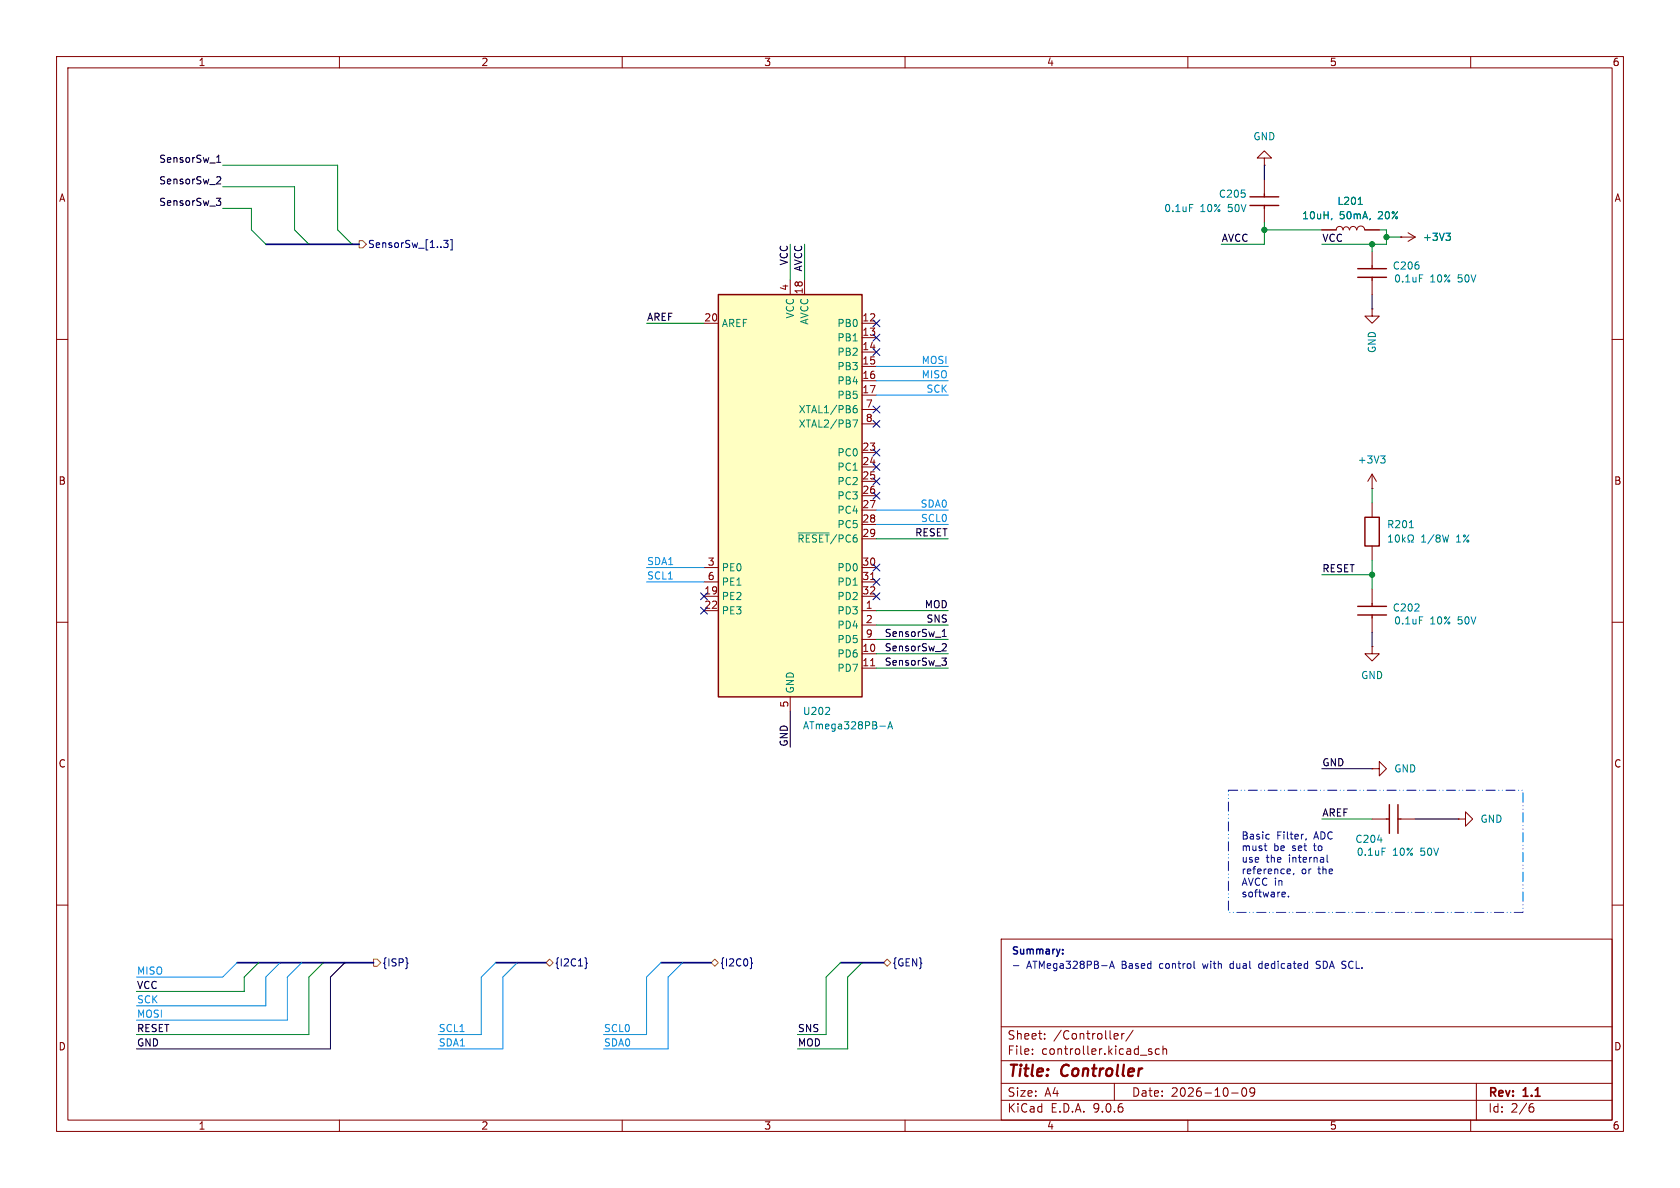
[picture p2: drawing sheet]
<svg xmlns="http://www.w3.org/2000/svg" width="297mm" height="210mm" viewBox="0 0 297 210" stroke-linecap="round" stroke-linejoin="round" font-family="sans-serif">
<g fill="none" stroke="#840000" stroke-width=".18">
<path d="M10 10h277v190h-277zM12 12h273v186h-273zM60 10v2M110 10v2M160 10v2M210 10v2M260 10v2M233.7 40.6h2.5M236.2 40.6a.59 .59 0 0 1 .6-.6 .59 .59 0 0 1 .6 .6M238.5 40.6l-.1-.3-.4-.2-.4 .2-.2 .3M239.8 40.6a.61 .61 0 0 0-.6-.6 .61 .61 0 0 0-.6 .6M239.9 40.6a.68 .68 0 0 1 .7-.6 .68 .68 0 0 1 .7 .7"/>
<path d="M241.3 40.6h2.5M247.6 41.9h.1M247.6 41.9h2.6M248.9 41.1l1.3 .8M250.2 41.9l-1.3 .8M10 60h2M285 60h2M242.6 86.4h.1M242.6 83.8l-.8 1.3M242.6 83.8l.7 1.3M242.6 83.8v2.6M242.6 88.9v2.5"/>
<path d="M242.6 96.5v2.6M10 110h2M242.6 114.3v1.3h1.2l-1.2 1.2-1.3-1.2h1.3M242.6 114.3h.1M242.6 104.1v2.6M242.6 109.2v2.6M285 110h2M242.6 135.9h1.2v-1.3l1.3 1.3-1.3 1.3v-1.3M242.6 135.9h.1M242.6 144.8h2.5M247.6 144.8h2.6M257.8 144.8h1.3v-1.3l1.2 1.3-1.2 1.3v-1.3"/>
<path d="M257.8 144.8h.1M10 160h2M177 166h108v32h-108zM285 160h2M60 198v2M110 198v2M160 198v2M177 194.5h108M177 191.5h108M177 187.5h108M177 181.5h108M182.5 186.3v.1"/>
<path d="M182.5 185.5v.1M184.7 183.6v.1M184.7 182.8v.1M197 191.5v3M197.2 182.7l.4 .1 .1 .3-.7 .1M197.6 183.6l-.4 .1M198.3 182.7v1M198.7 182.7l-.2 .1-.2 .2M200.3 182.1l-1.3 2M203.1 185.8l.5 .2 .1 .2-.2 .2-.5-.1M203.1 185.5h.5M205 185.5l-.5-.1-.3 .3v.4l.2 .2h.6"/>
<path d="M205.6 185.5l.2-.1 .4 .1v.9M205.6 184.9v1.5M210 198v2M217.7 193.2h1.2M219.7 192.4l.2-.1a.81 .81 0 0 1 .6 .6 .81 .81 0 0 1-.3 .8l-.2 .1a.81 .81 0 0 1-.3-1.4zM221.8 192.9l-.3 .3h-.3l-.2-.3 .1-.5 .4-.1 .2 .1a.99 .99 0 0 1-.3 1.4h-.3M260 198v2M261 191.5v6.5M270.6 195.7h.4l.2 .3-.1 .5-.5 .1M271 195.1l-.4 .1"/>
</g>
<g fill="none" stroke="#008484" stroke-width=".18">
<path d="M235.5 38.6l-.2 .3M240.1 36.1h.7M255.6 41.2h.8l-.4 .5M256.2 41.7l.2 .2v.3l-.2 .3M244.1 80.6h.8l-.5 .5M244.6 81.1l.3 .2v.3l-.3 .3M245.5 95.8h.7M245.5 94.9l.3-.3v1.2M246.8 94.7l.2-.1a.68 .68 0 0 1 .4 .6 .68 .68 0 0 1-.4 .6l-.2-.1-.1-.4zM247.9 94.6v1.2M248.1 95.3l.3 .5M248.4 95l-.5 .5"/>
<path d="M248.9 95.8h.3v-.2a.54 .54 0 0 1-.3-.8 .54 .54 0 0 1 .8-.2 .58 .58 0 0 1-.1 1v.2h.3M249.2 93.3h.7M256.1 94.6l-.3 1.2M250.9 109h.6M243.5 148.5h.8M244.3 149.9h.6"/>
</g>
<path d="M241.3 91.4h2.5v5.1h-2.5zM240 107.2h5.1M240 108.7h5.1M242.6 106.7v.5M242.6 108.7v.5M245.1 144.8h.5M245.6 142.2v5.1M247.1 144.8h.5M247.1 142.2v5.1" fill="none" stroke="#840000" stroke-width=".25"/>
<path d="M127 52.1h25.4v71.1h-25.4z" fill="#ffffc2"/>
<path d="M221 36.3h5.1M221 34.8h5.1M223.5 34.3v.5M223.5 36.3v.5M127 52.1h25.4v71.1h-25.4zM240 49h5.1M240 47.5h5.1M242.6 47v.5M242.6 49v.5" fill="none" stroke="#840000" stroke-width=".25"/>
<g fill="none" stroke="#840000" stroke-width=".18">
<path d="M223.5 27.9h1.3l-1.3-1.2-1.3 1.2h1.3v1.3M223.5 29.2h.1M223.5 31.8v2.5M223.5 36.8v2.6M124.5 57.2h2.5M139.7 49.5v2.6M142.2 49.5v2.6M152.4 57.2h2.5M152.4 59.7h2.5M233.7 40.6h2.5M241.3 40.6h2.5M242.6 54.6v1.3h1.2l-1.2 1.3-1.3-1.3h1.3"/>
<path d="M242.6 54.6h.1M242.6 44.5v2.5M242.6 49.5v2.6M247.6 41.9h.1M152.4 62.2h2.5M152.4 64.8h2.5M152.4 67.3h2.5M152.4 69.9h2.5M152.4 72.4h2.5M152.4 74.9h2.5M152.4 80h2.5M152.4 82.6h2.5"/>
<path d="M152.4 85.1h2.5M152.4 87.6h2.5M152.4 90.2h2.5M152.4 92.7h2.5M152.4 95.3h2.5M124.5 100.3h2.5M124.5 102.9h2.5M124.5 105.4h2.5M124.5 108h2.5M152.4 100.3h2.5M152.4 102.9h2.5M152.4 105.4h2.5"/>
<path d="M152.4 108h2.5M152.4 110.5h2.5M152.4 113h2.5M152.4 115.6h2.5M152.4 118.1h2.5M153.9 102.5h.7M153.9 117.7h.7M139.7 123.2v2.5"/>
</g>
<g fill="none" stroke="#008484" stroke-width=".18">
<path d="M210.3 36.1h.6M235.5 38.6l-.2 .3M240.1 36.1h.7M250.9 48.6h.6M255.6 41.2h.8l-.4 .5M256.2 41.7l.2 .2v.3l-.2 .3M150.8 74.2h.8l-.5 1.3M150.9 72.3l.4-.1 .2 .2-.1 .5-.3 .1-.2-.2M151.4 71.7l-.3 .1-.2 .2M141.1 94.2h5.5M145.9 126.3h.8M146.6 125.2v.4"/>
<path d="M155.6 128.4h.9M157 128.8l.4-1.2 .4 1.2M157.1 128.5h.6"/>
</g>
<path d="M63.5 42.5h.6l.7 .7-.7 .6h-.6zM66 169.5h.7l.6 .7-.6 .6h-.7zM96.5 170.2l.7-.7 .6 .7-.6 .6zM125.7 170.2l.7-.7 .6 .7-.6 .6zM156.2 170.2l.6-.7 .7 .7-.7 .6z" fill="none" stroke="#848400" stroke-width=".18"/>
<g fill="none" stroke="#000084" stroke-width=".18">
<path d="M78.4 42.5h.8l-.4 .5 .4 .1v.5l-.2 .2-.6-.2M79.6 42.4h.3v1.8h-.3M154.3 59.1l1.2 1.2M154.3 56.5l1.2 1.3M155.5 59.1l-1.2 1.2M155.5 56.5l-1.2 1.3M154.3 79.4l1.2 1.2M154.3 74.3l1.2 1.2M154.3 71.8l1.2 1.2M154.3 61.6l1.2 1.2M155.5 74.3l-1.2 1.2M155.5 79.4l-1.2 1.2"/>
<path d="M155.5 71.8l-1.2 1.2M155.5 61.6l-1.2 1.2M154.3 87l1.2 1.2M154.3 81.9l1.2 1.3M154.3 99.7l1.2 1.2M154.3 84.5l1.2 1.2M155.5 87l-1.2 1.2M155.5 81.9l-1.2 1.3M155.5 99.7l-1.2 1.2M155.5 84.5l-1.2 1.2M123.9 104.8l1.2 1.2M123.9 107.3l1.2 1.3"/>
<path d="M125.1 104.8l-1.2 1.2M125.1 107.3l-1.2 1.3M154.3 104.8l1.2 1.2M154.3 102.3l1.2 1.2M155.5 104.8l-1.2 1.2M155.5 102.3l-1.2 1.2M72 170.2l.1 .1h-.1M103.4 169.3l.2 .2v.6l.2 .2-.2 .2v.6l-.2 .1M132.6 169.3l.3 .2v.6l.1 .2-.1 .2v.6l-.3 .1"/>
</g>
<g fill="none" stroke="#000" stroke-width=".18">
<path d="M38.2 35h.8l-.4 .5 .4 .2v.4l-.2 .2h-.4M38.3 28.7h.7M38.3 27.8l.4-.4v1.3M38.5 31.2l.4 .1 .1 .3-.8 .9h.8M223.5 29.2v2.6M242.6 52.1v2.5M166.5 116.3h.8l-.4 .5 .3 .1 .1 .5-.2 .2h-.4M166.6 112.5h.7M166.6 111.6l.3-.4v1.3M166.8 113.8h.4l.1 .4-.8 .9h.8M242.6 111.8v2.5M139.7 125.7v6.4"/>
<path d="M233.7 135.9h8.9M250.2 144.8h7.6M61 170.2l-2.6 2.5v12.7h-34.3"/>
</g>
<path d="M47 43.2h16.5M41.9 170.2h24.1M87.6 170.2h8.9M116.8 170.2h8.9M148.6 170.2h7.6" fill="none" stroke="#000084" stroke-width=".3"/>
<g fill="none" stroke="#008400" stroke-width=".18">
<path d="M39.4 29.2h20.3v11.4l2.5 2.6M39.4 33h12.7v7.6l2.5 2.6M39.4 36.8h5v3.8l2.6 2.6M223.5 39.4v3.8h-7.6M114.3 57.2h10.2M139.7 43.2v6.3M142.2 43.2v6.3M223.5 40.6h10.2M242.6 43.2v1.3M243.8 40.6h1.3v2.6h-11.4M245.1 41.9h2.5M154.9 95.3h12.7"/>
<path d="M242.6 86.4v2.5M242.6 99.1v5M154.9 113h12.7M154.9 118.1h12.7M154.9 115.6h12.7M154.9 108h12.7M154.9 110.5h12.7M233.7 101.6h8.9M233.7 144.8h8.9M45.7 170.2l-2.5 2.5v2.6h-19.1M57.1 170.2l-2.5 2.5v10.2h-30.5M148.6 170.2l-2.6 2.5v10.2h-5"/>
<path d="M152.4 170.2l-2.5 2.5v12.7h-8.9"/>
</g>
<g fill="none" stroke="#0089ff" stroke-width=".18">
<path d="M154.9 69.9h12.7M154.9 64.8h12.7M154.9 67.3h12.7M154.9 90.2h12.7M154.9 92.7h12.7M114.3 100.3h10.2M114.3 102.9h10.2M41.9 170.2l-2.5 2.5h-15.3M49.5 170.2l-2.5 2.5v5.1h-22.9M53.3 170.2l-2.5 2.5v7.6h-26.7M87.6 170.2l-2.5 2.5v10.2h-7.6M91.4 170.2l-2.5 2.5v12.7h-11.4"/>
<path d="M116.8 170.2l-2.5 2.5v10.2h-7.6M120.6 170.2l-2.5 2.5v12.7h-11.4"/>
</g>
<g fill="none" stroke="#0000c2" stroke-width=".18">
<path d="M223.5 149.5h.5M223.7 150.3l.3 .1M224.3 147.5h.1M224.4 148.3h-.1M226.8 157.7l.4 .1v.2l-.6 .1M227.2 158.5h-.4M227.7 153.6l.4 .1v.2l-.6 .1M227.8 158.4v.1M228.1 154.4l-.4 .1M228.7 154.4l-.1 .2M230.9 148.3l-.1 .2M234.6 151.1v1.1l.2 .2"/>
<path d="M179.2 170.7h.9M196.1 171.2l.5-1.3 .4 1.3M196.3 170.8h.6M211.1 169.9v1.1l.2 .2M217.6 170.4l-.2 .2 .2 .5M223 170.3l-.4 .1-.1 .2 .1 .5 .4 .1M232.7 171.1h.6M233.4 170l-.5-.1-.2 .3 .1 .3 .5 .1"/>
</g>
<path d="M217.2 139.7h52v21.6h-52z" fill="none" stroke="#00f" stroke-width=".18" stroke-dasharray="1.6 .6 0 .6 0 .6"/>
<path d="M179.9 167.4h-.5l-.2 .1M187.9 168.5v.1M187.9 167.9v.1" fill="none" stroke="#0000c2" stroke-width=".25"/>
<g fill="#008400" stroke="#008400" stroke-width=".18">
<circle cx="242.6" cy="101.6" r=".46"/>
<circle cx="242.6" cy="43.2" r=".46"/>
<circle cx="245.1" cy="41.9" r=".46"/>
<circle cx="223.5" cy="40.6" r=".46"/>
</g>
<g font-size="2.8" fill="#840000">
<text x="178" y="190.9">Title:</text>
<text x="187.7" y="190.9">Controller</text>
</g>
<g font-size="2.1" fill="#840000">
<text x="178" y="184">Sheet:</text>
<text x="186.2" y="184">/Controller/</text>
<text x="178" y="186.7">File:</text>
<text x="184.1" y="186.7">controller.kicad_sch</text>
<text x="178" y="196.9">KiCad</text>
<text x="178" y="194.1">Size:</text>
<text x="184.7" y="194.1">A4</text>
<text x="185.7" y="196.9">E.D.A.</text>
<text x="193.3" y="196.9">9.0.6</text>
<text x="200" y="194.1">Date:</text>
<text x="207" y="194.1">2026-10-09</text>
<text x="263" y="194.3">Rev:</text>
<text x="263" y="196.9">Id:</text>
<text x="267.1" y="196.9">2/6</text>
<text x="269.4" y="194.3">1.1</text>
</g>
<g font-size="1.8" fill="#840000">
<text x="35" y="11.9">1</text>
<text x="85" y="11.9">2</text>
<text x="135" y="11.9">3</text>
<text x="185" y="11.9">4</text>
<text x="235" y="11.9">5</text>
<text x="285" y="11.9">6</text>
<text x="10.3" y="35.9">A</text>
<text x="285.3" y="35.9">A</text>
<text x="139.4" y="51.5" transform="rotate(-90 139.4 51.5)">4</text>
<text x="142" y="52.1" transform="rotate(-90 142 52.1)">18</text>
<text x="124.4" y="56.9">20</text>
<text x="152.4" y="56.9">12</text>
<text x="152.4" y="59.4">13</text>
<text x="152.4" y="62">14</text>
<text x="152.4" y="64.5">15</text>
<text x="152.4" y="67.1">16</text>
<text x="152.4" y="69.6">17</text>
<text x="153" y="72.1">7</text>
<text x="153" y="74.7">8</text>
<text x="152.4" y="79.8">23</text>
<text x="152.4" y="82.3">24</text>
<text x="10.3" y="85.9">B</text>
<text x="152.4" y="84.8">25</text>
<text x="152.4" y="87.4">26</text>
<text x="152.4" y="89.9">27</text>
<text x="285.3" y="85.9">B</text>
<text x="152.4" y="92.5">28</text>
<text x="152.4" y="95">29</text>
<text x="125" y="100.1">3</text>
<text x="152.4" y="100.1">30</text>
<text x="124.4" y="105.2">19</text>
<text x="124.4" y="107.7">22</text>
<text x="125" y="102.6">6</text>
<text x="152.4" y="102.6">31</text>
<text x="152.4" y="105.2">32</text>
<text x="153" y="107.7">1</text>
<text x="153" y="110.2">2</text>
<text x="153" y="112.8">9</text>
<text x="152.4" y="115.3">10</text>
<text x="152.4" y="117.9">11</text>
<text x="139.4" y="125.2" transform="rotate(-90 139.4 125.2)">5</text>
<text x="10.3" y="135.9">C</text>
<text x="285.3" y="135.9">C</text>
<text x="10.3" y="185.9">D</text>
<text x="285.3" y="185.9">D</text>
<text x="35" y="199.9">1</text>
<text x="85" y="199.9">2</text>
<text x="135" y="199.9">3</text>
<text x="185" y="199.9">4</text>
<text x="235" y="199.9">5</text>
<text x="285" y="199.9">6</text>
</g>
<g font-size="1.8">
<text x="28" y="28.9">SensorSw_1</text>
<text x="28" y="32.7">SensorSw_2</text>
<text x="28" y="36.5">SensorSw_3</text>
<text x="139.4" y="47" transform="rotate(-90 139.4 47)">VCC</text>
<text x="215.9" y="42.8">AVCC</text>
<text x="233.7" y="42.8">VCC</text>
<text x="141.9" y="48.1" transform="rotate(-90 141.9 48.1)">AVCC</text>
<text x="114.3" y="56.8">AREF</text>
<text x="161.7" y="94.9">RESET</text>
<text x="233.7" y="101.3">RESET</text>
<text x="163.4" y="107.6">MOD</text>
<text x="156.3" y="112.7">SensorSw_1</text>
<text x="163.7" y="110.1">SNS</text>
<text x="156.3" y="115.2">SensorSw_2</text>
<text x="156.3" y="117.8">SensorSw_3</text>
<text x="139.4" y="132.1" transform="rotate(-90 139.4 132.1)">GND</text>
<text x="233.7" y="135.5">GND</text>
<text x="233.7" y="144.4">AREF</text>
<text x="24.1" y="174.9">VCC</text>
<text x="24.1" y="182.5">RESET</text>
<text x="24.1" y="185.1">GND</text>
<text x="141" y="185.1">MOD</text>
<text x="141" y="182.5">SNS</text>
</g>
<g font-size="1.8" fill="#008484">
<text x="221.5" y="25">GND</text>
<text x="215.4" y="35.2">C205</text>
<text x="205.7" y="37.7">0.1uF</text>
<text x="212.1" y="37.7">10%</text>
<text x="217.2" y="37.7">50V</text>
<text x="230.1" y="39">10uH,</text>
<text x="236.3" y="36.4">L201</text>
<text x="236.8" y="39">50mA,</text>
<text x="243.8" y="39">20%</text>
<text x="246.1" y="47.9">C206</text>
<text x="251.5" y="42.8">+3V3</text>
<text x="246.4" y="50.1">0.1uF</text>
<text x="252.8" y="50.1">10%</text>
<text x="257.8" y="50.1">50V</text>
<text x="127.5" y="58">AREF</text>
<text x="140.6" y="56.4" transform="rotate(-90 140.6 56.4)">VCC</text>
<text x="143.1" y="57.5" transform="rotate(-90 143.1 57.5)">AVCC</text>
<text x="147.9" y="58">PB0</text>
<text x="147.9" y="60.6">PB1</text>
<text x="147.9" y="63.1">PB2</text>
<text x="147.9" y="65.6">PB3</text>
<text x="243.4" y="62.5" transform="rotate(-90 243.4 62.5)">GND</text>
<text x="147.9" y="68.2">PB4</text>
<text x="147.9" y="70.7">PB5</text>
<text x="141.1" y="73.3">XTAL1/PB6</text>
<text x="141.1" y="75.8">XTAL2/PB7</text>
<text x="147.9" y="80.9">PC0</text>
<text x="147.9" y="83.4">PC1</text>
<text x="239.9" y="82.1">+3V3</text>
<text x="147.9" y="86">PC2</text>
<text x="147.9" y="88.5">PC3</text>
<text x="147.9" y="91">PC4</text>
<text x="147.9" y="93.6">PC5</text>
<text x="245.1" y="93.6">R201</text>
<text x="127.5" y="101.2">PE0</text>
<text x="140.9" y="96.1">~{RESET}/PC6</text>
<text x="147.9" y="101.2">PD0</text>
<text x="251.2" y="96.1">1/8W</text>
<text x="257.6" y="96.1">1%</text>
<text x="127.5" y="103.7">PE1</text>
<text x="127.5" y="106.3">PE2</text>
<text x="147.9" y="103.7">PD1</text>
<text x="147.9" y="106.3">PD2</text>
<text x="127.5" y="108.8">PE3</text>
<text x="147.9" y="108.8">PD3</text>
<text x="147.9" y="111.4">PD4</text>
<text x="147.9" y="113.9">PD5</text>
<text x="246.1" y="108.3">C202</text>
<text x="246.4" y="110.6">0.1uF</text>
<text x="252.8" y="110.6">10%</text>
<text x="257.8" y="110.6">50V</text>
<text x="147.9" y="116.4">PD6</text>
<text x="147.9" y="119">PD7</text>
<text x="140.6" y="122.7" transform="rotate(-90 140.6 122.7)">GND</text>
<text x="240.5" y="120.2">GND</text>
<text x="141.9" y="126.6">U202</text>
<text x="141.9" y="129.1">ATmega328PB-A</text>
<text x="246.4" y="136.8">GND</text>
<text x="239.5" y="149.2">C204</text>
<text x="261.6" y="145.6">GND</text>
<text x="239.8" y="151.5">0.1uF</text>
<text x="246.2" y="151.5">10%</text>
<text x="251.2" y="151.5">50V</text>
</g>
<g font-size="1.8" fill="#000084">
<text x="65" y="44">SensorSw_[1..3]</text>
<text x="67.5" y="171">{ISP}</text>
<text x="98" y="171">{I2C1}</text>
<text x="127.2" y="171">{I2C0}</text>
<text x="157.7" y="171">{GEN}</text>
</g>
<g font-size="1.8" fill="#0089ff">
<text x="162.8" y="64.4">MOSI</text>
<text x="162.8" y="67">MISO</text>
<text x="163.7" y="69.5">SCK</text>
<text x="162.7" y="89.8">SDA0</text>
<text x="162.7" y="92.4">SCL0</text>
<text x="114.3" y="100">SDA1</text>
<text x="114.3" y="102.5">SCL1</text>
<text x="24.1" y="172.4">MISO</text>
<text x="24.1" y="177.5">SCK</text>
<text x="24.1" y="180">MOSI</text>
<text x="77.5" y="185.1">SDA1</text>
<text x="77.5" y="182.5">SCL1</text>
<text x="106.7" y="182.5">SCL0</text>
<text x="106.7" y="185.1">SDA0</text>
</g>
<g font-size="1.8" fill="#0000c2">
<text x="219.4" y="148.7">Basic</text>
<text x="225.7" y="148.7">Filter,</text>
<text x="232.4" y="148.7">ADC</text>
<text x="219.4" y="150.8">must</text>
<text x="219.4" y="152.8">use</text>
<text x="219.4" y="154.9">reference,</text>
<text x="223.8" y="152.8">the</text>
<text x="225.2" y="150.8">be</text>
<text x="228" y="152.8">internal</text>
<text x="228.6" y="150.8">set</text>
<text x="230.1" y="154.9">or</text>
<text x="232.6" y="150.8">to</text>
<text x="233.2" y="154.9">the</text>
<text x="219.4" y="156.9">AVCC in</text>
<text x="219.4" y="159">software.</text>
<text x="178.8" y="169.4">Summary:</text>
<text x="181.5" y="171.6">ATMega328PB-A</text>
<text x="198.4" y="171.6">Based</text>
<text x="205.2" y="171.6">control</text>
<text x="213.1" y="171.6">with</text>
<text x="218.1" y="171.6">dual</text>
<text x="223.4" y="171.6">dedicated</text>
<text x="233.8" y="171.6">SDA SCL.</text>
</g>
</svg>
